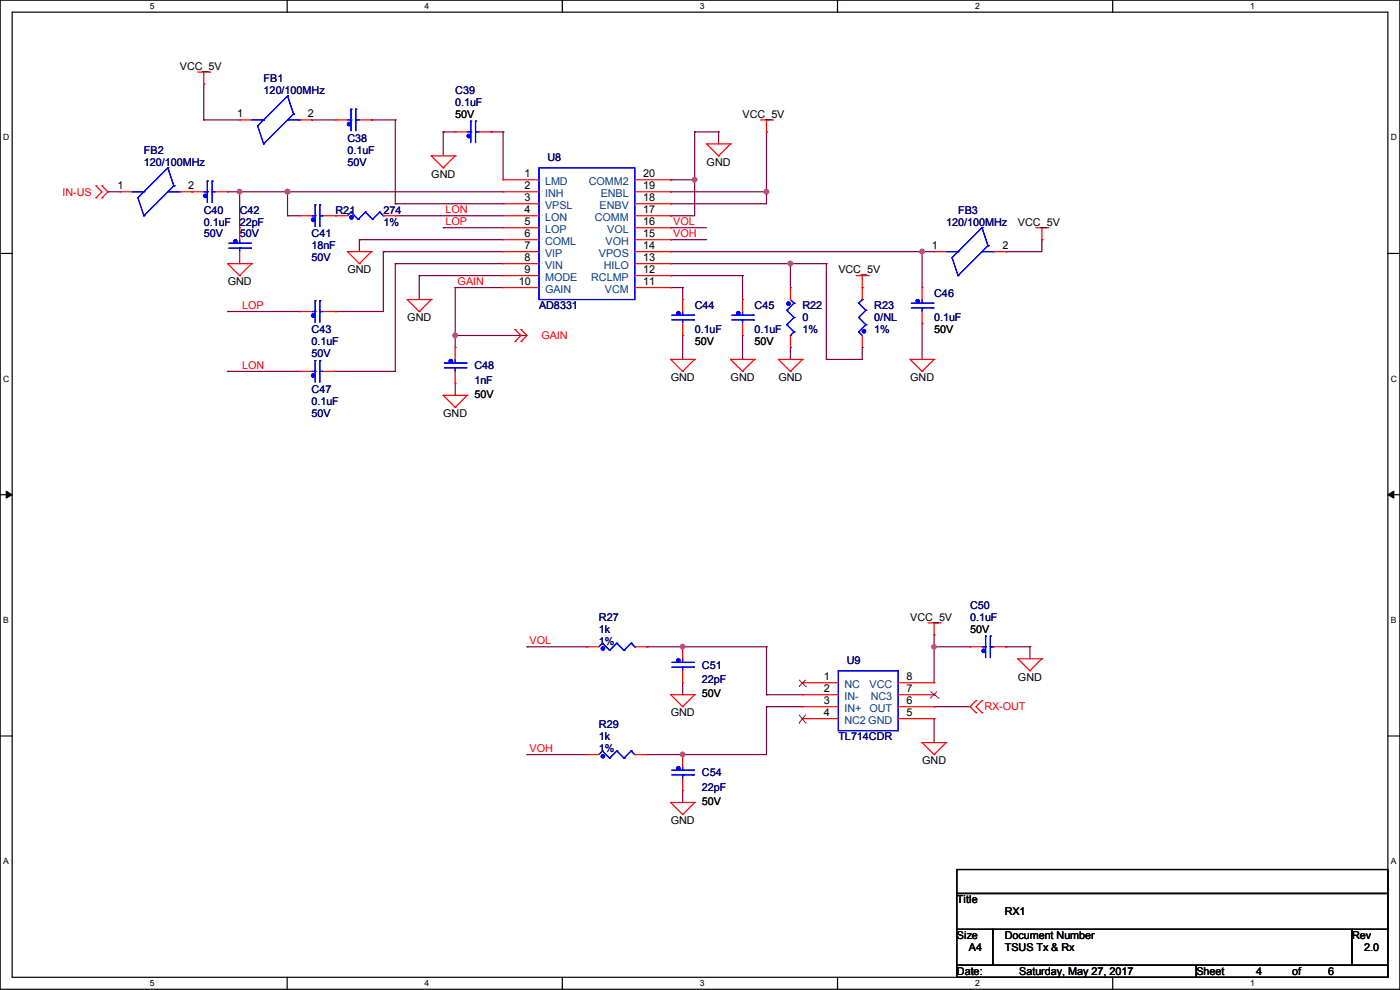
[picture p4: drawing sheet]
<svg xmlns="http://www.w3.org/2000/svg" width="297mm" height="210mm" viewBox="0 0 297 210" stroke-linecap="round" stroke-linejoin="round" font-family="sans-serif">
<path d="M0 0h297v209.8h-297zM2.6 2.6h291.8v204.7h-291.8z" fill="none" stroke="#000" stroke-width=".25"/>
<g fill="#fff">
<path d="M31.7 .3h1v2h-1z"/>
<path d="M31.7 207.6h1v1.9h-1z"/>
</g>
<path d="M60.9 0v2.6M60.9 207.3v2.5" fill="none" stroke="#000" stroke-width=".25"/>
<g fill="#fff">
<path d="M90.1 .3h1v2h-1z"/>
<path d="M90.1 207.6h1v1.9h-1z"/>
</g>
<path d="M119.3 0v2.6M119.3 207.3v2.5" fill="none" stroke="#000" stroke-width=".25"/>
<g fill="#fff">
<path d="M148.5 .3h.9v2h-.9z"/>
<path d="M148.5 207.6h.9v1.9h-.9z"/>
</g>
<path d="M177.7 0v2.6M177.7 207.3v2.5" fill="none" stroke="#000" stroke-width=".25"/>
<g fill="#fff">
<path d="M206.8 .3h1v2h-1z"/>
<path d="M206.8 207.6h1v1.9h-1z"/>
</g>
<path d="M236.1 0v2.6M236.1 207.3v2.5" fill="none" stroke="#000" stroke-width=".25"/>
<g fill="#fff">
<path d="M265.2 .3h1v2h-1z"/>
<path d="M265.2 207.6h1v1.9h-1z"/>
<path d="M.7 28.2h1.2v1.9h-1.2z"/>
<path d="M295.1 28.2h1.2v1.9h-1.2z"/>
<path d="M.7 79.3h1.2v2h-1.2z"/>
<path d="M295.1 79.3h1.2v2h-1.2z"/>
</g>
<path d="M0 53.8h2.6M294.4 53.8h2.6" fill="none" stroke="#000" stroke-width=".25"/>
<g fill="#fff">
<path d="M.7 130.5h1.2v2h-1.2z"/>
<path d="M295.1 130.5h1.1v2h-1.1z"/>
</g>
<path d="M0 104.9h2.6M294.4 104.9h2.6" fill="none" stroke="#000" stroke-width=".25"/>
<path d="M1.3 104.2l1.3 .7-1.3 .8zM294.4 104.9l1.3-.7v1.5z" fill="#000" stroke="#000" stroke-width=".21"/>
<g fill="#fff">
<path d="M.7 181.7h1.2v2h-1.2z"/>
<path d="M295.1 181.7h1.1v2h-1.1z"/>
</g>
<path d="M0 156.1h2.6M294.4 156.1h2.6M203 184.4h91.4v5.1h-91.4zM203 189.5h91.4v7.6h-91.4zM203 197.1h7.6v7.7h-7.6zM210.6 197.1h76.2v7.7h-76.2zM286.8 197.1h7.6v7.7h-7.6zM203 204.8h50.8v2.5h-50.8zM253.8 204.8h40.6v2.5h-40.6z" fill="none" stroke="#000" stroke-width=".25"/>
<g fill="none" stroke="#800040" stroke-width=".25">
<path d="M43.2 17.8h.1M43.2 17.8v7.6M43.2 25.4h.1M43.2 25.4h7.6M66.1 25.4h.1M66.1 25.4h5.1M78.8 25.4h.1M78.8 25.4h5.1M83.9 25.4h.1M83.9 25.4v17.8M94 28h.1M94 28h2.6"/>
<path d="M94 28v5.1M104.2 28h.1M104.2 28h2.5M106.7 28h.1M106.7 28v10.1M142.3 38.1h.1M142.3 38.1h5.1M147.4 28h.1M147.4 38.1h.1M147.4 28v17.8h-5.1M147.4 28h5M152.4 28h.1"/>
<path d="M152.4 28v2.5M162.6 28h.1M162.6 28v15.2h-20.3M22.9 40.7h.1M22.9 40.7h2.5M48.3 40.7h.1M48.3 40.7h58.4M50.8 40.7h.1M50.8 40.7v7.6M61 40.7h.1M61 45.8h.1M61 45.8h2.5"/>
<path d="M61 40.7v5.1M76.2 50.8h.1M76.2 50.8v2.6M76.2 50.8h30.5M81.3 53.4h.1M81.3 53.4h25.4M81.3 53.4v12.7h-10.1M83.9 45.8h.1M83.9 43.2h.1M83.9 55.9h.1M83.9 45.8h22.8M83.9 43.2h22.8"/>
<path d="M83.9 55.9h22.8M83.9 55.9v22.9h-12.7M88.9 58.5h.1M88.9 58.5h17.8M88.9 58.5v5M94 48.3h.1M94 48.3h12.7M142.3 58.5h.1M142.3 43.2h.1M142.3 40.7h.1M142.3 45.8h.1M142.3 50.8h.1"/>
<path d="M142.3 53.4h.1M142.3 55.9h.1M142.3 48.3h.1M142.3 40.7h20.3M142.3 48.3h7.6M142.3 50.8h7.6M142.3 53.4h55.9M142.3 55.9h33M142.3 58.5h15.2M157.5 58.5h.1M157.5 58.5v5M162.6 40.7h.1"/>
<path d="M167.7 55.9h.1M167.7 55.9v5.1M175.3 55.9h.1M175.3 55.9v20.3M195.6 53.4h.1M195.6 53.4v7.6M213.4 53.4h.1M221 50.8h.1M221 50.8v2.6h-7.6M48.3 66.1h.1M48.3 78.8h.1M48.3 66.1h15.2"/>
<path d="M48.3 78.8h15.2M71.2 66.1h.1M71.2 78.8h.1M96.6 61h.1M96.6 71.2h.1M96.6 61h10.1M96.6 61v12.7M96.6 71.2h15.2M142.3 61h.1M142.3 61h2.5M144.8 61h.1M144.8 71.2h.1"/>
<path d="M144.8 61v2.5M144.8 71.2v5M157.5 76.2h.1M157.5 71.2v5M167.7 73.7h.1M167.7 73.7v2.5M175.3 76.2h.1M182.9 73.7h.1M182.9 73.7v2.5h-7.6M195.6 76.2h.1M195.6 68.6v7.6M96.6 83.9h.1"/>
<path d="M96.6 81.3v2.6M111.8 137.2h.1M111.8 137.2h12.7M137.2 137.2h.1M137.2 137.2h25.4M144.8 137.2h.1M162.6 137.2h.1M162.6 137.2v10.2M198.2 137.2h.1M198.2 134.7h.1M198.2 137.2h7.6M198.2 134.7v10.1"/>
<path d="M213.4 137.2h.1M213.4 137.2h5.1M218.5 137.2h.1M218.5 137.2v2.5M144.8 147.4h.1M144.8 144.8v2.6M162.6 147.4h.1M162.6 149.9h.1M162.6 149.9v10.2h-25.4M162.6 147.4h7.6M162.6 149.9h7.6M198.2 152.4h.1"/>
<path d="M198.2 149.9h.1M198.2 149.9h7.6M198.2 152.4v5.1M111.8 160.1h.1M111.8 160.1h12.7M137.2 160.1h.1M144.8 160.1h.1M144.8 170.2h.1M144.8 167.7v2.5"/>
</g>
<g fill="#f0f" stroke="#f0f" stroke-width=".25">
<circle cx="50.8" cy="40.7" r=".49"/>
<circle cx="61" cy="40.7" r=".49"/>
<circle cx="96.5" cy="71.1" r=".49"/>
<circle cx="147.3" cy="38.1" r=".49"/>
<circle cx="162.6" cy="40.7" r=".49"/>
<circle cx="167.7" cy="55.9" r=".49"/>
<circle cx="195.6" cy="53.4" r=".49"/>
<circle cx="144.8" cy="137.2" r=".49"/>
<circle cx="144.8" cy="160" r=".49"/>
<circle cx="198.1" cy="137.2" r=".49"/>
</g>
<g fill="none" stroke="#f00" stroke-width=".25">
<path d="M42 15.3h2.5M43.2 17.8h.1M43.2 15.3v2.5M44.5 15.3h.1M20.4 39.4h.1M20.4 39.4l1.2 1.3-1.2 1.3M21.6 39.4h.1M21.6 39.4l1.3 1.3-1.3 1.3M50.8 25.4h.1M50.8 25.4h2.6M63.5 25.4h2.6M66.1 25.4h.1"/>
<path d="M71.2 25.4h.1M71.2 25.4h2.5M76.2 25.4h2.6M78.8 25.4h.1M91.5 33.1h.1M91.5 33.1h5.1M91.5 33.1l2.5 2.5M94 35.6h.1M96.6 33.1h.1M96.6 28h.1M96.6 33.1l-2.6 2.5M96.6 28h2.5"/>
<path d="M101.6 28h2.6M104.2 28h.1M106.7 38.1h.1M106.7 38.1h7.6M134.7 38.1h7.6M142.3 38.1h.1M149.9 30.5h.1M149.9 30.5h5.1M149.9 30.5l2.5 2.6M152.4 33.1h.1M155 30.5h.1M155 30.5l-2.6 2.6"/>
<path d="M161.3 25.4h2.6M162.6 28h.1M162.6 25.4v2.6M163.9 25.4h.1M20.4 42h.1M21.6 42h.1M25.4 40.7h.1M25.4 40.7h2.6M38.1 40.7h5.1M40.7 40.7h.1M45.8 40.7h2.5M48.3 55.9h.1"/>
<path d="M48.3 40.7h.1M48.3 55.9h5.1M48.3 55.9l2.5 2.6M50.8 58.5h.1M50.8 48.3h.1M50.8 55.9h.1M50.8 48.3v2.5M50.8 53.4v2.5M53.4 55.9h.1M53.4 55.9l-2.6 2.6M63.5 45.8h.1M63.5 45.8h2.6"/>
<path d="M68.6 45.8h5.1M71.2 45.8h.1M73.7 53.4h.1M73.7 53.4h5.1M73.7 53.4l2.5 2.5M76.2 55.9h.1M78.8 53.4h.1M78.8 53.4l-2.6 2.5M81.3 45.8h2.6M83.9 45.8h.1M106.7 40.7h.1M106.7 43.2h.1"/>
<path d="M106.7 45.8h.1M106.7 48.3h.1M106.7 50.8h.1M106.7 53.4h.1M106.7 55.9h.1M106.7 58.5h.1M106.7 55.9h7.6M106.7 53.4h7.6M106.7 58.5h7.6M106.7 48.3h7.6M106.7 40.7h7.6M106.7 45.8h7.6"/>
<path d="M106.7 43.2h7.6M106.7 50.8h7.6M134.7 55.9h7.6M134.7 53.4h7.6M134.7 58.5h7.6M134.7 48.3h7.6M134.7 40.7h7.6M134.7 45.8h7.6M134.7 43.2h7.6M134.7 50.8h7.6M142.3 58.5h.1M142.3 55.9h.1"/>
<path d="M142.3 53.4h.1M142.3 50.8h.1M142.3 48.3h.1M142.3 45.8h.1M142.3 43.2h.1M142.3 40.7h.1M181.7 58.5h2.5M182.9 58.5v5M184.2 58.5h.1M198.2 53.4h.1M198.2 53.4h2.5M210.9 53.4h2.5"/>
<path d="M213.4 53.4h.1M219.8 48.3h2.5M221 50.8h.1M221 48.3v2.5M222.3 48.3h.1M63.5 66.1h.1M63.5 78.8h.1M63.5 66.1h2.6M63.5 78.8h2.6M68.6 66.1h2.6M68.6 78.8h2.6M71.2 66.1h.1"/>
<path d="M71.2 78.8h.1M86.4 63.5h.1M86.4 63.5h5.1M86.4 63.5l2.5 2.6M88.9 66.1h.1M91.5 63.5h.1M91.5 63.5l-2.6 2.6M96.6 73.7h.1M96.6 73.7v2.5M96.6 78.8v2.5M106.7 61h.1M106.7 61h7.6"/>
<path d="M109.3 72.4h.1M109.3 69.9h.1M109.3 69.9l1.2 1.3-1.2 1.2M110.5 69.9h.1M110.5 72.4h.1M110.5 69.9l1.3 1.3-1.3 1.2M134.7 61h7.6M142.3 76.2h.1M142.3 61h.1M142.3 76.2h5.1M142.3 76.2l2.5 2.6M144.8 78.8h.1"/>
<path d="M144.8 63.5h.1M144.8 71.2h.1M144.8 63.5v2.6M144.8 68.6v2.6M147.4 76.2h.1M147.4 76.2l-2.6 2.6M155 76.2h.1M155 76.2h5.1M155 76.2l2.5 2.6M157.5 78.8h.1M157.5 63.5h.1M157.5 71.2h.1"/>
<path d="M157.5 63.5v2.6M157.5 68.6v2.6M160.1 76.2h.1M160.1 76.2l-2.6 2.6M165.1 76.2h.1M165.1 76.2h5.1M165.1 76.2l2.6 2.6M167.7 78.8h.1M167.7 61h.1M167.7 73.7h.1M167.7 61v2.5M167.7 71.2v2.5"/>
<path d="M170.2 76.2h.1M170.2 76.2l-2.5 2.6M182.9 61h.1M182.9 73.7h.1M182.9 71.2v2.5M193.1 76.2h.1M193.1 76.2h5.1M193.1 76.2l2.5 2.6M195.6 78.8h.1M195.6 61h.1M195.6 68.6h.1M195.6 61v2.5"/>
<path d="M195.6 66.1v2.5M198.2 76.2h.1M198.2 76.2l-2.6 2.6M94 83.9h.1M94 83.9h5.1M94 83.9l2.6 2.5M96.6 86.4h.1M96.6 81.3h.1M99.1 83.9h.1M99.1 83.9l-2.5 2.5M124.5 137.2h.1M124.5 137.2h2.5"/>
<path d="M134.7 137.2h2.5M137.2 137.2h.1M144.8 137.2h.1M144.8 137.2v2.5M196.9 132.1h2.5M198.2 134.7h.1M198.2 132.1v2.6M199.4 132.1h.1M205.8 137.2h.1M205.8 137.2h2.5M210.9 137.2h2.5M213.4 137.2h.1"/>
<path d="M215.9 139.7h.1M215.9 139.7h5.1M215.9 139.7l2.6 2.6M221 139.7h.1M221 139.7l-2.5 2.6M142.3 147.4h.1M142.3 147.4h5.1M142.3 147.4l2.5 2.5M144.8 149.9h.1M144.8 144.8h.1M144.8 142.3v2.5M147.4 147.4h.1"/>
<path d="M147.4 147.4l-2.6 2.5M170.2 144.8h.1M170.2 147.4h.1M170.2 149.9h.1M170.2 152.4h.1M170.2 147.4h7.6M170.2 144.8h7.6M170.2 149.9h7.6M170.2 152.4h7.6M190.5 147.4h7.7M190.5 144.8h7.7M190.5 149.9h7.7"/>
<path d="M190.5 152.4h7.7M195.6 157.5h.1M195.6 157.5h5.1M195.6 157.5l2.6 2.6M198.2 152.4h.1M198.2 149.9h.1M198.2 147.4h.1M198.2 144.8h.1M200.7 157.5h.1M200.7 157.5l-2.5 2.6M207.1 148.6h.1M207.1 151.2h.1"/>
<path d="M207.1 148.6l-1.3 1.3 1.3 1.3M208.3 151.2h.1M208.3 148.6h.1M208.3 148.6l-1.2 1.3 1.2 1.3M218.5 142.3h.1M124.5 160.1h.1M124.5 160.1h2.5M134.7 160.1h2.5M137.2 160.1h.1M142.3 170.2h.1M142.3 170.2h5.1M142.3 170.2l2.5 2.6"/>
<path d="M144.8 172.8h.1M144.8 160.1h.1M144.8 167.7h.1M144.8 160.1v2.5M144.8 165.1v2.6M147.4 170.2h.1M147.4 170.2l-2.6 2.6M198.2 160.1h.1"/>
</g>
<g fill="none" stroke="#00f" stroke-width=".25">
<path d="M35.6 35.6h.1M35.6 35.6l-6.3 6.4 1.2 3.8M35.6 35.6l1.3 3.8M36.9 39.4h.1M36.9 39.4l-6.4 6.4M44 38.4h.1M44 38.4v4.6M45 38.4h.1M45 38.4v4.6M53.4 25.4h2.5M55.9 30.5h.1M55.9 25.4h.1"/>
<path d="M61 20.4h.1M61 25.4h2.5M61 20.4l-6.3 6.3 1.2 3.8M61 20.4l1.3 3.8M62.3 24.2h.1M62.3 24.2l-6.4 6.3M63.5 25.4h.1M73.7 25.4h.8M74.5 23.2h.1M74.5 25.4h.1M74.5 23.2v4.5M75.5 23.2h.1"/>
<path d="M75.5 25.4h.1M75.5 23.2v4.5M75.5 25.4h.7M99.1 28h.8M99.9 25.7h.1M99.9 28h.1M99.9 25.7v4.6M100.9 25.7h.1M100.9 28h.1M100.9 25.7v4.6M100.9 28h.7M114.3 35.6h20.4v27.9h-20.4z"/>
<path d="M28 40.7h2.5M30.5 45.8h.1M30.5 40.7h.1M35.6 40.7h2.5M38.1 40.7h.1M43.2 40.7h.8M44 40.7h.1M45 40.7h.1M45 40.7h.8M48.6 52.6h4.5M48.6 51.6h4.5M50.8 52.6h.1"/>
<path d="M50.8 51.6h.1M50.8 50.8v.8M50.8 52.6v.8M53.1 52.6h.1M53.1 51.6h.1M66.1 45.8h.7M66.8 43.5h.1M66.8 45.8h.1M66.8 43.5v4.5M67.9 43.5h.1M67.9 45.8h.1M67.9 43.5v4.5"/>
<path d="M67.9 45.8h.7M74.5 45h.1M74.5 45l-.8 .8M74.5 45l1.5 1.5M76 46.5h.1M77.5 45h.1M77.5 45l-1.5 1.5M77.5 45l1.5 1.5M79 46.5h.1M80.6 45h.1M80.6 45l-1.6 1.5M80.6 45l.7 .8"/>
<path d="M81.3 45.8h.1M200.7 53.4h2.5M203.2 58.5h.1M203.2 53.4h.1M208.3 48.3h.1M208.3 48.3l-6.3 6.4 1.2 3.8M208.3 48.3l1.3 3.8M208.3 53.4h2.6M209.6 52.1h.1M209.6 52.1l-6.4 6.4M210.9 53.4h.1M66.1 66.1h.7"/>
<path d="M66.1 78.8h.7M66.8 63.8h.1M66.8 66.1h.1M66.8 76.5h.1M66.8 78.8h.1M66.8 63.8v4.6M66.8 76.5v4.6M67.9 63.8h.1M67.9 66.1h.1M67.9 76.5h.1M67.9 78.8h.1M67.9 63.8v4.6"/>
<path d="M67.9 76.5v4.6M67.9 66.1h.7M67.9 78.8h.7M94.3 78h4.5M94.3 77h4.5M96.6 78h.1M96.6 77h.1M96.6 76.2v.8M96.6 78v.8M98.8 78h.1M98.8 77h.1M142.5 67.9h4.6"/>
<path d="M142.5 66.8h4.6M144.8 67.9h.1M144.8 66.8h.1M144.8 66.1v.7M144.8 67.9v.7M147.1 67.9h.1M147.1 66.8h.1M155.2 67.9h4.6M155.2 66.8h4.6M157.5 67.9h.1M157.5 66.8h.1M157.5 66.1v.7"/>
<path d="M157.5 67.9v.7M159.8 67.9h.1M159.8 66.8h.1M166.9 65.8h.1M166.9 68.9h.1M166.9 65.8l1.5 1.6M166.9 68.9l1.5 1.5M167.7 71.2h.1M167.7 63.5l.7 .8M168.4 64.3h.1M168.4 67.4h.1M168.4 70.4h.1"/>
<path d="M168.4 64.3l-1.5 1.5M168.4 67.4l-1.5 1.5M168.4 70.4l-.7 .8M182.2 70.4h.1M182.2 67.4h.1M182.2 64.3h.1M182.2 70.4l.7 .8M182.2 67.4l1.5 1.5M182.2 64.3l1.5 1.5M182.9 63.5h.1M182.9 63.5l-.7 .8M183.7 68.9h.1"/>
<path d="M183.7 65.8h.1M183.7 68.9l-1.5 1.5M183.7 65.8l-1.5 1.6M193.3 65.3h4.6M193.3 64.3h4.6M195.6 65.3h.1M195.6 64.3h.1M195.6 63.5v.8M195.6 65.3v.8M197.9 65.3h.1M197.9 64.3h.1M127.8 136.4h.1"/>
<path d="M127.8 136.4l-.8 .8M127.8 136.4l1.5 1.6M129.3 138h.1M130.9 136.4h.1M130.9 136.4l-1.6 1.6M130.9 136.4l1.5 1.6M132.4 138h.1M133.9 136.4h.1M133.9 136.4l-1.5 1.6M133.9 136.4l.8 .8M134.7 137.2h.1M144.8 139.7v.8"/>
<path d="M208.3 137.2h.8M209.1 134.9h.1M209.1 137.2h.1M209.1 134.9v4.6M210.1 134.9h.1M210.1 137.2h.1M210.1 134.9v4.6M210.1 137.2h.8M127.8 159.3h.1M127.8 159.3l-.8 .8M127.8 159.3l1.5 1.5M130.9 159.3h.1"/>
<path d="M130.9 159.3l-1.6 1.5M130.9 159.3l1.5 1.5M133.9 159.3h.1M133.9 159.3l-1.5 1.5M133.9 159.3l.8 .8M142.5 141.5h4.6M142.5 140.5h4.6M144.8 141.5h.1M144.8 140.5h.1M144.8 141.5v.8M147.1 141.5h.1M147.1 140.5h.1"/>
<path d="M177.8 142.3h12.7v12.7h-12.7zM129.3 160.8h.1M132.4 160.8h.1M134.7 160.1h.1M142.5 164.4h4.6M142.5 163.4h4.6M144.8 164.4h.1M144.8 163.4h.1M144.8 162.6v.8M144.8 164.4v.7M147.1 164.4h.1M147.1 163.4h.1"/>
</g>
<g fill="#00f" stroke="#00f" stroke-width=".25">
<circle cx="99.5" cy="28.9" r=".36"/>
<circle cx="74.1" cy="26.3" r=".36"/>
<circle cx="43.6" cy="41.6" r=".36"/>
<circle cx="127.9" cy="137.6" r=".36"/>
<circle cx="143.9" cy="66.4" r=".36"/>
<circle cx="194.7" cy="63.9" r=".36"/>
<circle cx="167.3" cy="64.4" r=".36"/>
<circle cx="143.9" cy="140.1" r=".36"/>
<circle cx="66.4" cy="67" r=".36"/>
<circle cx="208.7" cy="138.1" r=".36"/>
<circle cx="66.4" cy="46.6" r=".36"/>
<circle cx="127.9" cy="160.4" r=".36"/>
<circle cx="66.4" cy="79.7" r=".36"/>
<circle cx="183.3" cy="70.3" r=".36"/>
<circle cx="143.9" cy="163" r=".36"/>
<circle cx="95.7" cy="76.6" r=".36"/>
<circle cx="74.6" cy="46.1" r=".36"/>
<circle cx="156.6" cy="66.4" r=".36"/>
<circle cx="49.9" cy="51.2" r=".36"/>
</g>
<path d="M169.5 145.6h.1M169.5 153.4h.1M169.5 144.2l1.4 1.4M169.5 151.6l1.4 1.8M170.9 145.6h.1M170.9 153.4h.1M170.9 144.2l-1.4 1.4M170.9 151.6l-1.4 1.8M197.4 148.1h.1M197.4 146.7l1.7 1.4M198.8 146.7l-1.4 1.4M199.1 148.1h.1" fill="none" stroke="#804000" stroke-width=".21"/>
<g font-size="2.3">
<text x="38.1" y="14.8">VCC_5V</text>
<text x="50.3" y="24.9">1</text>
<text x="65.3" y="24.9">2</text>
<text x="96.6" y="25">50V</text>
<text x="157.5" y="25">VCC_5V</text>
<text x="149.9" y="35.1">GND</text>
<text x="24.9" y="40.1">1</text>
<text x="39.9" y="40.1">2</text>
<text x="91.5" y="37.7">GND</text>
<text x="111.3" y="37.6">1</text>
<text x="111.3" y="40.1">2</text>
<text x="136.4" y="40.1">19</text>
<text x="136.4" y="37.6">20</text>
<text x="111.3" y="42.7">3</text>
<text x="111.3" y="45.2">4</text>
<text x="111.3" y="47.8">5</text>
<text x="136.4" y="47.8">16</text>
<text x="136.4" y="45.2">17</text>
<text x="136.4" y="42.7">18</text>
<text x="216" y="47.8">VCC_5V</text>
<text x="111.3" y="50.3">6</text>
<text x="111.3" y="52.8">7</text>
<text x="136.4" y="52.8">14</text>
<text x="136.4" y="50.3">15</text>
<text x="197.7" y="52.8">1</text>
<text x="212.7" y="52.8">2</text>
<text x="73.7" y="58">GND</text>
<text x="111.3" y="55.4">8</text>
<text x="111.3" y="57.9">9</text>
<text x="136.4" y="57.9">12</text>
<text x="136.4" y="55.4">13</text>
<text x="177.9" y="58">VCC_5V</text>
<text x="48.3" y="60.5">GND</text>
<text x="110" y="60.5">10</text>
<text x="136.4" y="60.5">11</text>
<text x="86.4" y="68.2">GND</text>
<text x="198.2" y="70.7">50V</text>
<text x="147.4" y="73.2">50V</text>
<text x="160.1" y="73.2">50V</text>
<text x="142.3" y="80.9">GND</text>
<text x="155" y="80.9">GND</text>
<text x="165.2" y="80.9">GND</text>
<text x="193.1" y="80.9">GND</text>
<text x="94" y="88.5">GND</text>
<text x="100.6" y="84.4">50V</text>
<text x="193.1" y="131.7">VCC_5V</text>
<text x="205.8" y="134.2">50V</text>
<text x="148.9" y="147.9">50V</text>
<text x="174.8" y="144.3">1</text>
<text x="174.8" y="146.8">2</text>
<text x="174.8" y="149.4">3</text>
<text x="192.3" y="149.4">6</text>
<text x="192.3" y="146.8">7</text>
<text x="192.3" y="144.3">8</text>
<text x="216" y="144.4">GND</text>
<text x="142.3" y="152">GND</text>
<text x="174.8" y="151.9">4</text>
<text x="192.3" y="151.9">5</text>
<text x="195.6" y="162.1">GND</text>
<text x="148.9" y="170.8">50V</text>
<text x="142.3" y="174.8">GND</text>
<text x="203" y="191.6">Title</text>
<text x="213.2" y="194.1">RX1</text>
<text x="203" y="199.2">Size</text>
<text x="205.5" y="201.8">A4</text>
<text x="213.2" y="199.2">Document Number</text>
<text x="213.2" y="201.8">TSUS Tx &amp; Rx</text>
<text x="286.8" y="199.2">Rev</text>
<text x="289.4" y="201.8">2.0</text>
<text x="203" y="206.8">Date:</text>
<text x="216.2" y="206.8">Saturday, May 27, 2017</text>
<text x="253.8" y="206.8">Sheet</text>
<text x="266.5" y="206.8">4</text>
<text x="274.1" y="206.8">of</text>
<text x="281.7" y="206.8">6</text>
</g>
<g font-size="2.3" fill="#000080">
<text x="55.9" y="17.4">FB1</text>
<text x="55.9" y="19.9">120/100MHz</text>
<text x="96.6" y="19.9">C39</text>
<text x="96.6" y="22.4">0.1uF</text>
<text x="30.5" y="32.6">FB2</text>
<text x="30.5" y="35.1">120/100MHz</text>
<text x="73.7" y="30.1">C38</text>
<text x="73.7" y="32.6">0.1uF</text>
<text x="73.7" y="35.1">50V</text>
<text x="116.1" y="34.1">U8</text>
<text x="43.2" y="45.3">C40</text>
<text x="43.2" y="47.8">0.1uF</text>
<text x="50.8" y="45.3">C42</text>
<text x="50.8" y="47.8">22pF</text>
<text x="71.2" y="45.3">R21</text>
<text x="81.3" y="45.3">274</text>
<text x="81.3" y="47.8">1%</text>
<text x="200.7" y="47.8">120/100MHz</text>
<text x="203.3" y="45.3">FB3</text>
<text x="43.2" y="50.4">50V</text>
<text x="50.8" y="50.4">50V</text>
<text x="66.1" y="50.4">C41</text>
<text x="66.1" y="52.9">18nF</text>
<text x="66.1" y="55.5">50V</text>
<text x="114.4" y="65.6">AD8331</text>
<text x="147.4" y="65.6">C44</text>
<text x="160.1" y="65.6">C45</text>
<text x="170.2" y="65.6">R22</text>
<text x="185.5" y="65.6">R23</text>
<text x="198.2" y="63.1">C46</text>
<text x="66.1" y="70.7">C43</text>
<text x="147.4" y="70.7">0.1uF</text>
<text x="160.1" y="70.7">0.1uF</text>
<text x="170.2" y="68.2">0</text>
<text x="170.2" y="70.7">1%</text>
<text x="185.5" y="68.2">0/NL</text>
<text x="185.5" y="70.7">1%</text>
<text x="198.2" y="68.2">0.1uF</text>
<text x="66.1" y="73.2">0.1uF</text>
<text x="66.1" y="75.8">50V</text>
<text x="66.1" y="83.4">C47</text>
<text x="100.6" y="78.3">C48</text>
<text x="100.6" y="81.4">1nF</text>
<text x="66.1" y="85.9">0.1uF</text>
<text x="66.1" y="88.5">50V</text>
<text x="127" y="131.7">R27</text>
<text x="205.8" y="129.1">C50</text>
<text x="205.8" y="131.7">0.1uF</text>
<text x="127" y="134.2">1k</text>
<text x="127" y="136.7">1%</text>
<text x="148.9" y="141.8">C51</text>
<text x="179.6" y="140.8">U9</text>
<text x="148.9" y="144.9">22pF</text>
<text x="127" y="154.5">R29</text>
<text x="127" y="157.1">1k</text>
<text x="127" y="159.6">1%</text>
<text x="177.9" y="157.1">TL714CDR</text>
<text x="148.9" y="164.7">C54</text>
<text x="148.9" y="167.7">22pF</text>
</g>
<g font-size="2.3" fill="#f00">
<text x="13.3" y="41.5">IN-US</text>
<text x="94.5" y="45.3">LON</text>
<text x="94.5" y="47.8">LOP</text>
<text x="142.8" y="47.8">VOL</text>
<text x="142.8" y="50.3">VOH</text>
<text x="51.4" y="65.6">LOP</text>
<text x="97.1" y="60.5">GAIN</text>
<text x="114.9" y="72">GAIN</text>
<text x="51.4" y="78.3">LON</text>
<text x="112.3" y="136.7">VOL</text>
<text x="208.8" y="150.7">RX-OUT</text>
<text x="112.3" y="159.6">VOH</text>
</g>
<g font-size="2.3" fill="#004080">
<text x="115.6" y="39.2">LMD</text>
<text x="115.6" y="41.7">INH</text>
<text x="124.9" y="39.2">COMM2</text>
<text x="127.4" y="41.7">ENBL</text>
<text x="115.6" y="44.3">VPSL</text>
<text x="115.6" y="46.8">LON</text>
<text x="126.2" y="46.8">COMM</text>
<text x="127.2" y="44.3">ENBV</text>
<text x="115.6" y="49.4">LOP</text>
<text x="115.6" y="51.9">COML</text>
<text x="128.4" y="51.9">VOH</text>
<text x="128.8" y="49.4">VOL</text>
<text x="115.6" y="54.4">VIP</text>
<text x="115.6" y="57">VIN</text>
<text x="115.6" y="59.5">MODE</text>
<text x="125.4" y="59.5">RCLMP</text>
<text x="127" y="54.4">VPOS</text>
<text x="128.1" y="57">HILO</text>
<text x="115.6" y="62.1">GAIN</text>
<text x="128.3" y="62.1">VCM</text>
<text x="179.1" y="145.9">NC</text>
<text x="179.1" y="148.4">IN-</text>
<text x="184.5" y="145.9">VCC</text>
<text x="184.7" y="148.4">NC3</text>
<text x="179.1" y="151">IN+</text>
<text x="179.1" y="153.5">NC2 GND</text>
<text x="184.5" y="151">OUT</text>
</g>
<g font-size="1.8">
<text x="31.8" y="1.9">5</text>
<text x="90.1" y="1.9">4</text>
<text x="148.5" y="1.9">3</text>
<text x="206.8" y="1.9">2</text>
<text x="265.2" y="1.9">1</text>
<text x=".7" y="29.8">D</text>
<text x="295.1" y="29.8">D</text>
<text x=".7" y="80.9">C</text>
<text x="295.1" y="80.9">C</text>
<text x=".7" y="132.1">B</text>
<text x="295.1" y="132.1">B</text>
<text x=".7" y="183.3">A</text>
<text x="295.1" y="183.3">A</text>
<text x="31.8" y="209.2">5</text>
<text x="90.1" y="209.2">4</text>
<text x="148.5" y="209.2">3</text>
<text x="206.8" y="209.2">2</text>
<text x="265.2" y="209.2">1</text>
</g>
</svg>
